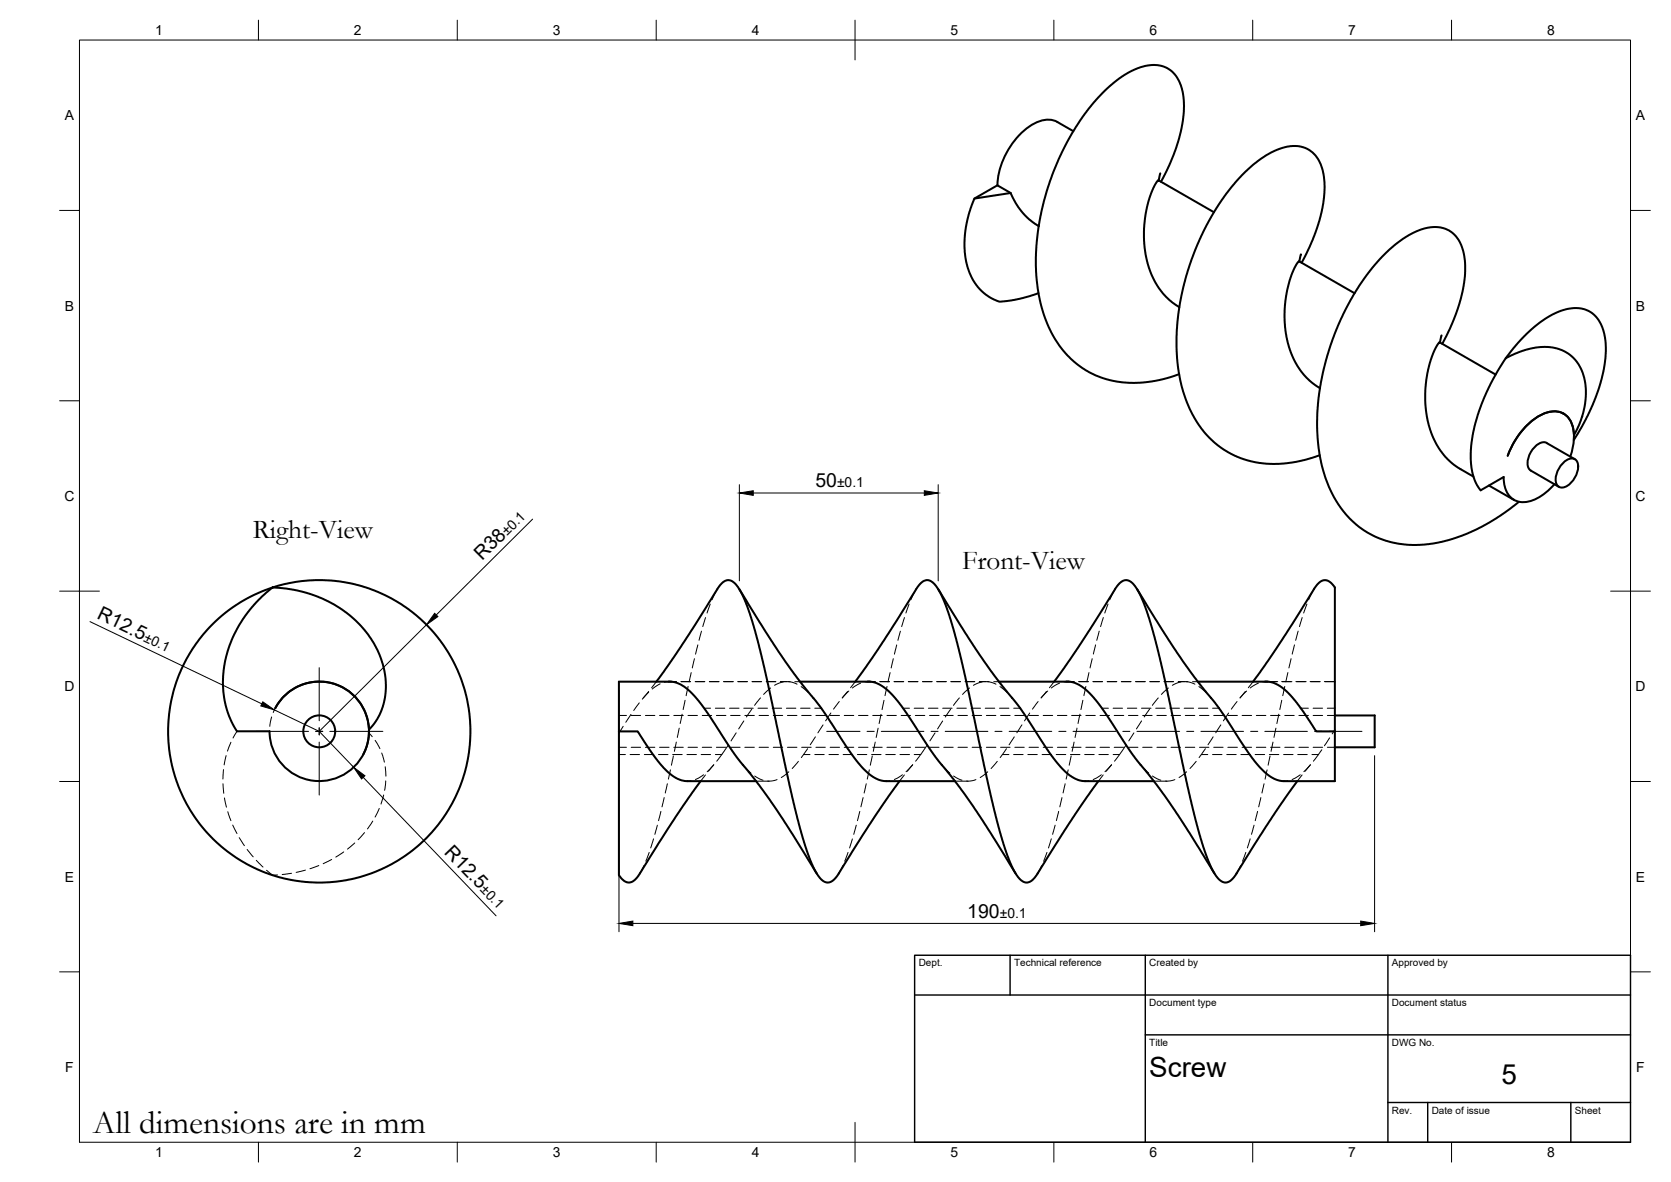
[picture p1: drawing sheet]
<svg xmlns="http://www.w3.org/2000/svg" width="420mm" height="297mm" viewBox="0 0 420 297" stroke-linecap="round" stroke-linejoin="round" font-family="sans-serif">
<!-- layer: Hidden -->
<g fill="none" stroke="#000" stroke-width=".25">
<path d="M176.4 158.6l-.6 2.3M177.4 155.2l-.7 2.3M178.6 151.8l-.8 2.3M180.1 148.6l-1.1 2.1M226.4 158.6l-.6 2.3M227.4 155.2l-.7 2.3M228.6 151.8l-.8 2.3M230.1 148.6l-1.1 2.1M276.4 158.6l-.6 2.3M277.4 155.2l-.7 2.3M278.6 151.8l-.8 2.3M280.1 148.6l-1.1 2.1"/>
<path d="M326.4 158.6l-.6 2.3M327.4 155.2l-.7 2.3M328.6 151.8l-.8 2.3M330.1 148.6l-1 2.1M69.2 178l-.5 1.1M155.6 179.8h1.9M158.7 179.5l-1.3 2M158.7 179.8h2.4M160.7 176.6l-1.4 1.9M162.3 179.8h2.4M163.1 174l-1.6 1.7M163.1 173.8l-1.3 1.6"/>
<path d="M165 171.3l-1.1 1.5M165.8 179.8h2.4M166 171.9l-2 1.3M168 171.3l-.9 .2M168.4 171.3h1.7M169.4 179.8h2.4M171.2 171.3h2.5M171.5 179.5l-.5 2.3M172.3 176l-.5 2.3M173 179.8h2.4M173 172.5l-.5 2.3M173.8 169l-.5 2.3"/>
<path d="M174.6 165.5l-.5 2.4M174.8 171.3h2.4M175.5 162.1l-.6 2.3M176.6 179.8h2.3M177.1 178h1.6M178.4 171.3h2.4M179.9 178h2.3M180.1 179.8h2.4M181.9 171.3h2.5M183.4 178h2.4M183.7 179.8h2.4M185.5 171.3h2.4"/>
<path d="M187 178h2.4M187.3 179.8h2.4M189 178.2l-1.3 2M189.1 171.3h2.4M190.6 178h2.4M190.9 179.8h2.3M191.2 175.4l-1.5 1.9M192.7 171.3h2.4M193.8 172.9l-1.8 1.6M194.2 178h2.3M194.4 179.8h2.4M196.2 171.3h2.5"/>
<path d="M197 171.4l-2.2 .8M197.7 178h2.4M198 179.8h2.4M198.1 171.3l1.2 .2 1.1 .4M199.9 171.3h1.3M201.3 178h2.4M201.4 172.5l1.9 1.6M201.6 179.8h2.4M204.1 174.9l.4 .5M204.9 178h1.6M205.1 179.8h2.4M208.7 179.8h2.4"/>
<path d="M208.9 179.2l-1.3 2M211 176.3l-1.4 1.9M212.3 179.8h2.4M213.4 173.7l-1.6 1.7 1.3-1.6M215.1 171.3l-1.2 1.5M215.9 179.8h2.3M216.4 171.7l-2.1 1.2M218 171.3l-.5 .1M218.4 171.3h1.7M219.4 179.8h2.4M221.2 171.3h2.5M221.5 179.5l-.5 2.3"/>
<path d="M222.3 176l-.5 2.3M223 179.8h2.4M223 172.5l-.5 2.3M223.8 169l-.5 2.4M224.6 165.5l-.5 2.4M224.8 171.3h2.4M225.5 162.1l-.6 2.3M226.6 179.8h2.4M227.1 178h1.6M228.4 171.3h2.4M229.9 178h2.4M230.1 179.8h2.4"/>
<path d="M231.9 171.3h2.5M233.4 178h2.4M233.7 179.8h2.4M235.5 171.3h2.5M237 178h2.4M237.3 179.8h2.4M239 178.2l-1.3 2M239.1 171.3h2.4M240.6 178h2.4M240.9 179.8h2.3M241.2 175.4l-1.5 1.9M242.7 171.3h2.4"/>
<path d="M243.8 172.9l-1.8 1.6M244.2 178h2.3M244.4 179.8h2.4M246.2 171.3h2.5M247 171.4l-2.2 .8M247.7 178h2.4M248 179.8h2.4M248.2 171.3l1.1 .2 1.1 .4M249.9 171.3h1.3M251.3 178h2.4M251.4 172.5l1.9 1.6M251.6 179.8h2.4"/>
<path d="M254.1 174.9l.4 .5M254.9 178h1.6M255.2 179.8h2.3M258.7 179.8h2.4M258.9 179.2l-1.3 2M261 176.3l-1.4 1.9M262.3 179.8h2.4M263.1 173.8l-1.3 1.6M263.4 173.7l-1.6 1.7M265 171.3l-1.1 1.5M265.9 179.8h2.4M266.4 171.7l-2 1.2"/>
<path d="M268 171.3l-.5 .1M268.4 171.3h1.7M269.5 179.8h2.3M271.2 171.3h2.5M271.5 179.5l-.4 2.3M272.3 176l-.5 2.3M273 172.5l-.5 2.3M273 179.8h2.4M273.8 169l-.5 2.3M274.6 165.5l-.5 2.4M274.8 171.3h2.4M275.5 162.1l-.6 2.3"/>
<path d="M276.6 179.8h2.4M277.1 178h1.6M278.4 171.3h2.4M279.9 178h2.4M280.2 179.8h2.4M281.9 171.3h2.5M283.5 178h2.3M283.7 179.8h2.4M285.5 171.3h2.5M287 178h2.4M287.3 179.8h2.4M289.1 178.2l-1.4 2"/>
<path d="M289.1 171.3h2.4M290.6 178h2.4M290.9 179.8h2.4M291.2 175.4l-1.4 1.9M292.7 171.3h2.4M293.8 172.9l-1.8 1.6M294.2 178h2.4M294.4 179.8h2.4M296.2 171.3h2.5M297 171.4l-2.2 .8M297.8 178h2.3M298 179.8h2.4"/>
<path d="M298.2 171.3l1.1 .2 1.1 .4M299.9 171.3h1.3M301.3 178h2.4M301.5 172.5l1.8 1.6M301.6 179.8h2.4M304.1 174.9l.4 .5M304.9 178h1.6M305.2 179.8h2.4M308.7 179.8h2.4M308.9 179.2l-1.3 2M311 176.3l-1.4 1.9M312.3 179.8h2.4"/>
<path d="M313.4 173.7l-1.6 1.7 1.3-1.6M315.1 171.3l-1.2 1.5M315.9 179.8h2.4M316.4 171.7l-2.1 1.2M318.1 171.3l-.6 .1M318.4 171.3h2.9M319.5 179.8h2.3M321.5 179.5l-.4 2.3M322.3 171.3h2.5M322.3 176l-.5 2.3M323 172.5l-.5 2.3M323 179.8h2.4"/>
<path d="M323.8 169l-.5 2.3M324.6 165.5l-.5 2.4M325.5 162.1l-.6 2.3M325.8 171.3h2.6M326.6 179.8h2.4M327.1 178h1.9M329.4 171.3h2.6M330.2 178h2.3M330.2 179.8h2.4M333 171.3h2.6M333.7 178h1.9M333.8 179.8h1.8"/>
<path d="M56.1 197l.2 2.4M56.2 193.4l-.2 2.4M56.9 189.9l-.5 2.3M58.1 186.5l-.9 2.3M59.6 183.8l-1 1.7M67.8 183.7v.1M68.3 180.2l-.5 2.3M92.8 184.2l.8 .9M94.3 186.1l1.2 2M96 189.2l.6 2.3M96.5 199.8l-.7 2.3M96.9 192.7l.1 2.4"/>
<path d="M97 196.2l-.3 2.4M155.6 189.6h1.6M155.6 187.8h1.9M156.7 182.5l-1.1 1.7M158.4 189.6h2.4M158.7 187.8h2.4M162 189.6h2.4M162.3 187.8h2.4M165.6 189.6h2.4M165.8 187.8h2.4M167.8 197l-.5 2.3M168.6 193.5l-.5 2.3"/>
<path d="M169.1 189.6h2.4M169.3 190l-.5 2.3M169.4 187.8h2.4M170.1 186.5l-.5 2.3M170.8 183l-.5 2.3M172.7 189.6h2.4M173 187.8h2.4M173.7 196.2l-.9 .1M176.3 189.6h2.4M176.6 187.8h2.3M176.9 194.7l-2 1.2M177.4 194.7l-1.2 1.6"/>
<path d="M179.5 192.2l-1.7 1.7M179.5 192.2l-1.4 1.6M179.9 189.6h1.6M180.1 187.8h2.4M181.5 189.6l-1.3 1.7M183.2 187.2l-1.7 2.4M183.7 187.8h2.4M185.1 184.2l-1.3 2M186.8 192.2l2 2.1M187 181.2l-1.3 2M187.3 187.8h2.4M189.8 195l2.1 1.1"/>
<path d="M190.1 196.3h3.3M190.9 187.8h2.3M194.4 187.8h2.4M195.4 195.9l-1.3 .4h-1.1M198 187.8h2.4M198.4 194l-2 1.4M200.7 191.3l-1.5 1.8M201.6 187.8h2.4M202 189.6h1.7M203.1 188.2l-1.6 2.2M204.9 189.6h2.3M205 185.2l-1.3 2"/>
<path d="M205.1 187.8h2.4M206.9 182.2l-1.2 2M208.4 189.6h2.4M208.7 187.8h2.4M212 189.6h2.4M212.3 187.8h2.4M215.6 189.6h2.4M215.9 187.8h2.3M217.8 197l-.5 2.3M218.6 193.5l-.5 2.3M219.2 189.6h2.3M219.3 190l-.5 2.3"/>
<path d="M219.4 187.8h2.4M220.1 186.5l-.5 2.3M220.8 183l-.5 2.3M222.7 189.6h2.4M223 187.8h2.4M223.7 196.2l-.9 .1M226.3 189.6h2.4M226.6 187.8h2.4M226.9 194.7l-2 1.2M227.4 194.7l-1.2 1.6M229.5 192.2l-1.7 1.7M229.5 192.2l-1.4 1.6"/>
<path d="M229.9 189.6h1.6M230.1 187.8h2.4M231.5 189.6l-1.3 1.7M233.2 187.2l-1.7 2.4M233.7 187.8h2.4M235.1 184.2l-1.3 2M236.8 192.2l2 2.1M237 181.2l-1.3 2M237.3 187.8h2.4M239.8 195l2.1 1.1M240.1 196.3h3.3M240.9 187.8h2.3"/>
<path d="M244.4 187.8h2.4M245.4 195.9l-1.3 .4h-1M248 187.8h2.4M248.3 194l-1.8 1.4M250.8 191.3l-1.6 1.8M251.6 187.8h2.4M252.1 189.6h1.6M253.1 188.2l-1.6 2.2M254.9 189.6h2.4M255 185.2l-1.3 2M255.2 187.8h2.3M257 182.2l-1.3 2"/>
<path d="M258.4 189.6h2.4M258.7 187.8h2.4M262 189.6h2.4M262.3 187.8h2.4M265.6 189.6h2.4M265.9 187.8h2.4M267.8 197l-.5 2.3M268.6 193.5l-.5 2.3M269.2 189.6h2.3M269.3 190l-.5 2.3M269.5 187.8h2.3M270.1 186.5l-.5 2.3"/>
<path d="M270.8 183l-.5 2.3M272.7 189.6h2.4M273 187.8h2.4M273.7 196.2l-.9 .1M276.3 189.6h2.4M276.6 187.8h2.4M276.9 194.7l-2 1.2M277.4 194.7l-1.2 1.6M279.5 192.2l-1.7 1.7M279.5 192.2l-1.4 1.6M279.9 189.6h1.6M280.2 187.8h2.4"/>
<path d="M281.5 189.6l-1.3 1.7M283.2 187.2l-1.7 2.4M283.7 187.8h2.4M285.1 184.2l-1.3 2M286.8 192.2l2 2.1M287 181.2l-1.3 2M287.3 187.8h2.4M289.8 195l2.1 1.1M290.1 196.3h3.3M290.9 187.8h2.4M294.4 187.8h2.4M295.4 195.9l-1.3 .4h-1"/>
<path d="M298 187.8h2.4M298.4 194l-1.9 1.4M300.8 191.3l-1.6 1.8M301.6 187.8h2.4M302.1 189.6l-.6 .8M302.1 189.6h1.6M303.1 188.2l-1 1.4M304.9 189.6h2.4M305 185.2l-1.3 2M305.2 187.8h2.4M307 182.2l-1.3 2M308.5 189.6h2.3"/>
<path d="M308.7 187.8h2.4M312 189.6h2.4M312.3 187.8h2.4M315.6 189.6h2.4M315.9 187.8h2.4M317.8 197l-.5 2.3M318.6 193.5l-.5 2.3M319.2 189.6h2.3M319.3 190l-.4 2.3M319.5 187.8h2.3M320.1 186.5l-.5 2.3M320.8 183l-.5 2.3"/>
<path d="M322.7 189.6h2.4M323 187.8h2.4M323.7 196.2l-.8 .1M326.3 189.6h2.4M326.6 187.8h2.4M326.9 194.7l-2 1.2M327.4 194.7l-1.2 1.6M329.5 192.2l-1.6 1.7M329.5 192.2l-1.4 1.6M329.9 189.6h1.6M330.2 187.8h2.4M331.5 189.6l-1.3 1.7"/>
<path d="M332.4 188.4l-.9 1.2M333.8 187.8h1.8M334.3 185.4l-1.3 2M335.6 183.4l-.6 1M56.4 200.5l.5 2.3M57.3 204l.8 2.2M58.5 207.3l1.1 2.2M60.2 210.5l1.2 2M62.1 213.5l1.5 1.8M64.5 216.2l1.6 1.7M67 218.7l.3 .2a2.26 2.26 0 0 0 2.1 1h.4M73.3 219.5l-2.3 .3"/>
<path d="M76.8 218.7l-2.3 .5M80.2 217.5l-2.3 .8M83.4 216l-2.1 1.1M86.4 214.1l-2 1.3M89.2 211.8l-1.8 1.6M91.7 209.2l-1.7 1.8M93.7 206.3l-1.3 2M95.4 203.2l-1.1 2.1M161.9 217.5l-1 2M163.2 214.2l-.8 2.2M164.3 210.8l-.7 2.3M165.3 207.4l-.6 2.3"/>
<path d="M166.2 203.9l-.6 2.3M167 200.4l-.5 2.4M211.9 217.5l-1 2M213.2 214.2l-.8 2.2M214.3 210.8l-.7 2.3M215.3 207.4l-.6 2.3M216.2 203.9l-.6 2.3M217 200.4l-.5 2.4M261.9 217.5l-1 2M263.2 214.2l-.8 2.2M264.4 210.8l-.8 2.3M265.3 207.4l-.6 2.3"/>
<path d="M266.2 203.9l-.6 2.3M267 200.4l-.5 2.4M311.9 217.5l-1 2M313.2 214.2l-.8 2.2M314.3 210.8l-.7 2.3M315.3 207.4l-.6 2.3M316.2 203.9l-.6 2.3M317 200.4l-.5 2.4"/>
</g>
<!-- layer: Visible -->
<g fill="none" stroke="#000" stroke-width=".51">
<path d="M265.9 30.7l4 2.3M265.9 30.7a6.6 6.6 0 0 0-6.9 .9 19.7 19.7 0 0 0-8.2 15M250.8 46.6l3.3 1.9M250.8 46.6l-5.8 3.3M261.2 56.8l-2.3-1.5-1.6-1.6-1.8-2.5-1.4-2.7-9.1 1.4-1.2 3.3-.9 3.7-.4 3.9 .2 3.9 .7 2.7 1.2 2.9 1.7 2.4 1.4 1.2 1.2 .8a5.6 5.6 0 0 0 5.1 .8l3.1-.6 4-1.2M261.2 56.8h.1M291.3 45.3l13.9 8M291.7 43.6l-.4 1.7-.2 .1-.6 .9-1 2.2-1.1 3.7-.7 5.2 .1 4.9 .3 2.1 .8 2.9 1.7 3.8 2.5 3.4 1.8 1.6 1.6 1.1M291.9 45.7l2.4-4.8 2.2-6.3 1-4.5 .2-4.7-.3-2-.5-1.9-.5-1.2-1.1-1.7-1-1-1.7-.9-1.6-.3-1.5-.1-2.6 .6-3 1.3-2.6 1.6-2.9 2.5-2.8 2.8-2.3 2.8-2.7 4-2.2 3.7-2.2 4.4-1.6 3.9-1.4 4.1-1.2 4.5-.9 5-.5 4.2-.1 5.2 .1 3.3 .5 3.5 .8 3.7 1.1 3.1 1.3 2.9 2 3.4 1.5 1.9 2.3 2.2 2.1 1.6 2.4 1.4 2.7 1.1 3.4 .9 3.3 .3 3.4-.1 2.9-.4 3.2-.7 3-1M326.6 65.7l14 8M327.1 63.9l-.4 1.8-.8 .9-1 2-1.3 4.5-.6 4.9 .2 4.9 .4 2.5 .8 2.6 1.8 4 2.3 2.9 1.8 1.6 1.6 1M327.3 66l2.7-5.6 1.8-5.2 1-5 .2-4.7-.2-1.5-.5-2.2-.8-1.6-.8-1.2-1.2-1.1-1.4-.7-1.9-.5h-1.7l-2.9 .7-2.2 1-2.7 1.7-3.4 2.9-2.8 2.9-2.6 3.4-2.5 3.8-2 3.5-2.2 4.5-1.5 3.9-1.4 4.1-1.3 5.3-.7 4.6-.4 3.8-.1 4.5 .2 3.6 .7 4.5 .8 2.9 .9 2.8 1.4 2.9 1.7 2.9 1.5 1.9 2.5 2.5 2 1.6 3 1.6 2.2 .9 3.1 .8 2.9 .4h2.8l3.5-.4 3.6-.7 3.2-1.1"/>
<path d="M362 86l14.1 8.1M362.5 84.3l-.4 1.8-.4 .2-.6 1-1.3 3-1.2 5-.2 5.4 .6 5.2 .6 2.2 1 2.3 1.2 2.3 1.3 1.8 2.5 2.3 4.9 3M362.6 86.4l2.7-5.5 1.7-4.6 1.2-5.3 .2-4.9-.4-2.6-.5-1.6-1.4-2.5-1.1-1-1.6-.9-1.4-.4h-1.8l-2.9 .6-3.1 1.4-3.7 2.6-3.7 3.6-3.2 3.9-3.4 5.1-2.4 4.6-2.2 5-1.9 5.6-1.5 6.2-.7 4.6-.3 5.3 .2 5.2 .6 4.6 1.2 4.6 1.7 3.9 1.5 2.6 1.9 2.7 2.7 2.7 2 1.4 2.8 1.6 2.6 1 3.1 .7 3 .3 3.7-.1 3.5-.5 3.5-.9 3.2-1.1 3.9-1.8 2.9-1.6 3.4-2.2 3.3-2.6M378.6 90l2.5-1.2 2.7-.9 2.5-.6 2.2-.1 2.2 .2 2.1 .6 1.8 1.1 1.6 1.4 1.2 1.9 .7 1.9 .6 2.4 .1 2.5-.3 2.7-.6 2.6-.8 2.1-1.3 2.8M378.6 90l3-3.7 3.4-3.5 3.5-2.6 2.9-1.7 2.8-.9 2.7-.2 2.3 .6 1.1 .7 1.2 1.1 1.4 2.4 .7 3.2 .2 3.4-.5 4-1.2 4.7-1.6 4.1-2.3 4.8-2.5 4.2M378.6 90l-3.1 5.2-3 6.3-1.7 5.6-.8 4.2-.2 2.5 .1 2.9 .4 2.5 .8 2.2 1.2 1.8 5.8-3.3a5.9 5.9 0 0 0 3.4 6.1 7.8 7.8 0 0 0 6.8-1.9l2.6-2.4M392.8 103.8l.3 .2M392.9 116.5a2.54 2.54 0 0 1 3.3-1 3.8 3.8 0 0 1-.2 4.5l-.4 .7a3.5 3.5 0 0 1-3.4 1.7 2.55 2.55 0 0 1-.8-3.3l.6-1.4zM395.8 109.3a5.5 5.5 0 0 0-4-5.8 9.5 9.5 0 0 0-7.7 3.2l-1.7 1.9-1.5 2.2-1.8 3.7a17.8 17.8 0 0 1 9.8-10.8 4.9 4.9 0 0 1 6.8 4.6 14 14 0 0 1-.9 6.4M396 115.4l-7.1-4.1a2.72 2.72 0 0 0-3.1 1.1 5.4 5.4 0 0 0-1.5 5.1l.6 .8 7.1 4.1M397.8 104.7h.1M374.4 122l6.3 3.6"/>
<path d="M68.5 147.6l3.4 .3 3.7 .7 3.5 1 3.4 1.5 3.3 2 2.2 1.6 2.5 2.3 2.1 2.6 1.6 2.4 1.4 3.1 .9 2.8 .5 3.5-.1 3.5-.6 2.7-1.4 3-1.4 2a2.04 2.04 0 0 0-.8 2.2l-.4 2.6-1 2.2M68.5 147.6l-2.7 2.3-2.4 2.6-2.3 3-1.6 2.8-1.5 3.2-1.1 3.3-.5 2.5-.4 3.8 .4 4.5 .7 2.9 1.2 2.9 1.3 2.4h8.2a12.5 12.5 0 0 0 16.9 11.7 12.5 12.5 0 0 0 5-19.9 12.5 12.5 0 0 0-20.5 2.4 12.5 12.5 0 0 1 13.9-6.4 12.5 12.5 0 0 1 9.7 11.7M185.9 148.1l6.6 10.6 4.9 7.4 3.1 4.4 6.1 7.6 8.2 12.3 1.9 2.4 1.4 1.4 2.2 1.5 2 .6h17.8M235.9 148.1l6.9 11.1 4.6 6.9 3.8 5.2 5.4 6.8 7.7 11.6 2.4 3.1 1.4 1.4 2.2 1.5 2 .6h17.8M285.9 148.1l6.3 10.2 5.5 8.2 3.8 5.2 5.1 6.4 8.3 12.5 1.8 2.2 2.3 2.1 1.7 .9 1.6 .5h13.3v-12.5M165 171.3l6.3-8.9 9.8-15.4 1.3-1 .6-.2 .9 .2 1.4 1.2 1.3 2.2 1.3 3.1 1.4 4 2.9 11.5 6.3 29.2 2.6 10.8 1.3 4.5 1.8 4.7 1.2 2.4 1.4 1.7 .9 .4h.8l.8-.3 .9-.9 10-15.7 6-8.5M168 171.3l1.9 .2 2.1 1 1.5 1.2 2.3 2.6 2.4 3.3 6.5 10 6.2 7.7 3.9 5.4 4.5 7 6.1 9.8M168.8 171.3h-13.2v12.5M201.2 171.3h17.6M215.1 171.3l7.1-10.3 8.7-13.8 1.4-1.2 .7-.2 .9 .2 1.3 1.1 1.3 2 1.3 2.9 1.3 4.1 3 11.2 5.9 27.7 3 12.5 1.6 5.5 1.3 3.6 1.4 2.8 1.4 1.8 .9 .5 .8 .1 1-.5 .7-.7 9.6-15.1 6.5-9.2M218 171.3l1.7 .2 2.1 .9 1.7 1.4 2.6 2.8 8.6 12.9 5.9 7.4 4.2 5.8 10.6 16.8M251.2 171.3h17.6"/>
<path d="M265 171.3l6-8.5 9.8-15.5 1.5-1.3 .8-.2 .9 .2 1 .8 1.3 2 1.4 3.1 1.3 3.8 3.3 12.6 6.3 29.1 2.6 10.8 1.3 4.4 1.7 4.6 1.3 2.5 1.3 1.5 .9 .5h.8l.9-.4 .8-.8 9.8-15.3 6.2-8.9M268 171.3l2.2 .3 1.9 1 2.2 1.9 1.6 2 2.5 3.4 6.2 9.5 5.7 7.1 3.9 5.4 4.9 7.4 6.3 10.2M301.2 171.3h17.6M315.1 171.3l5.7-8.1 10.4-16.3 .9-.8 1.1-.3 1 .3 1 .9a1.75 1.75 0 0 1 .4 1.9v34.9M318.1 171.3l1.5 .1 1.4 .5 2.6 1.9 3.1 3.7 4.2 6.3h4.7M335.6 179.8h10.1v8h-10.1M176.2 196.3l-6.2 8.9-9.8 15.3-1 1-1 .3-1.2-.4-.9-.9a1.87 1.87 0 0 1-.5-1.8v-34.9h4.7l3.1 4.8 2.6 3.4 2.5 2.5 2.5 1.5 1.6 .3h17.5"/>
<circle cx="80.3" cy="183.8" r="38"/>
<circle cx="80.3" cy="183.8" r="4"/>
</g>
<!-- layer: BORDER -->
<g fill="none" stroke="#000" stroke-width=".25">
<path d="M20 10.1h390v276.9h-390zM65 5.1v5M115 5.1v5M165 5.1v5M215 5.1v10M265 5.1v5M315 5.1v5M365 5.1v5M15 52.9h5M410 52.9h5M15 100.7h5M410 100.7h5"/>
<path d="M15 148.6h10M405 148.6h10M15 196.4h5M410 196.4h5M15 244.2h5M410 244.2h5M65 287v5M115 287v5M165 287v5M215 282.1v9.9M265 287v5M315 287v5"/>
<path d="M365 287v5"/>
</g>
<!-- layer: TITLEBLOCK -->
<path d="M230 240.1h180v46.9h-180zM230 250h180M254 240.1v9.9M288 240.1v46.9M349 240.1v46.9M288 260.1h122M349 277.1h61M359 277.1v9.9M395 277.1v9.9" fill="none" stroke="#000" stroke-width=".36"/>
<!-- layer: Smart Centers -->
<g fill="none" stroke="#000" stroke-width=".25">
<path d="M80.3 167.8v13.3M64.3 183.8h13.3M79.4 183.8h1.8M80.3 182.9v1.8M80.3 186.5v13.3M82.9 183.8h13.4M207.9 183.8h8.3M218 183.8h1.8M221.6 183.8h10.7M234.1 183.8h1.8M237.7 183.8h10.7M250.2 183.8h1.7"/>
<path d="M253.7 183.8h10.8M266.2 183.8h1.8M269.8 183.8h10.7M282.3 183.8h1.8M285.9 183.8h10.7M298.4 183.8h1.8M302 183.8h10.7M314.5 183.8h1.8M318 183.8h10.7M330.5 183.8h1.8M334.1 183.8h8.4"/>
</g>
<!-- layer: FD_Dimensions -->
<path d="M133.9 130.5l-24.2 24M185.9 121.8v24.2M189.4 123.9h43M235.9 121.8v24.2M22.6 156.2l43.2 20.7M107.2 157l-26.9 26.8M69 178.4l11.3 5.4M155.6 173.4v60.8M80.3 183.8l8.6 9M91.3 195.4l33.4 34.8M345.6 189.9v44.3M159.1 232.1h183" fill="none" stroke="#000" stroke-width=".25"/>
<path d="M185.9 123.9l3.5-.6v1.2zM232.4 123.3l3.5 .6-3.5 .6zM109.3 154.1l.8 .8-2.9 2.1zM66.1 176.4l2.9 2-3.4-1zM88.9 192.8l2.9 2.2-.9 .8zM155.6 232.1l3.5-.6v1.1zM342.1 231.5l3.5 .6-3.5 .5z" fill="#000" stroke="#000" stroke-width=".25"/>
<text font-size="8.4" x="23.4" y="284.8">All dimensions are in mm</text>
<g font-size="7">
<text x="289" y="270.6">Screw</text>
<text x="377.5" y="272.3">5</text>
</g>
<g font-size="6.9">
<text x="63.6" y="135.3">Right-View</text>
<text x="241.9" y="143.1">Front-View</text>
</g>
<g font-size="4.9">
<text x="205" y="122.4">50</text>
<text x="121.2" y="141" transform="rotate(-45 121.2 141)">R38</text>
<text x="24.2" y="155.3" transform="rotate(26 24.2 155.3)">R12.5</text>
<text x="111.5" y="214.3" transform="rotate(46 111.5 214.3)">R12.5</text>
<text x="243.2" y="230.6">190</text>
</g>
<g font-size="3.5">
<text x="39" y="8.8">1</text>
<text x="89" y="8.8">2</text>
<text x="139" y="8.8">3</text>
<text x="189" y="8.8">4</text>
<text x="239" y="8.8">5</text>
<text x="289" y="8.8">6</text>
<text x="339" y="8.8">7</text>
<text x="389" y="8.8">8</text>
<text x="16.3" y="30.2">A</text>
<text x="411.3" y="30.2">A</text>
<text x="16.3" y="78">B</text>
<text x="411.3" y="78">B</text>
<text x="16.2" y="125.9">C</text>
<text x="210.5" y="122.4">±0.1</text>
<text x="411.2" y="125.9">C</text>
<text x="127.6" y="134.7" transform="rotate(-45 127.6 134.7)">±0.1</text>
<text x="35.9" y="161" transform="rotate(26 35.9 161)">±0.1</text>
<text x="16.2" y="173.7">D</text>
<text x="411.2" y="173.7">D</text>
<text x="16.3" y="221.6">E</text>
<text x="411.3" y="221.6">E</text>
<text x="120.6" y="223.7" transform="rotate(46 120.6 223.7)">±0.1</text>
<text x="251.4" y="230.6">±0.1</text>
<text x="16.4" y="269.4">F</text>
<text x="411.4" y="269.4">F</text>
<text x="39" y="290.8">1</text>
<text x="89" y="290.8">2</text>
<text x="139" y="290.8">3</text>
<text x="189" y="290.8">4</text>
<text x="239" y="290.8">5</text>
<text x="289" y="290.8">6</text>
<text x="339" y="290.8">7</text>
<text x="389" y="290.8">8</text>
</g>
<g font-size="2.5">
<text x="231" y="242.9">Dept.</text>
<text x="255" y="242.9">Technical reference</text>
<text x="289" y="242.9">Created by</text>
<text x="350" y="242.9">Approved by</text>
<text x="289" y="252.8">Document type</text>
<text x="350" y="252.8">Document status</text>
<text x="289" y="262.9">Title</text>
<text x="350" y="262.9">DWG No.</text>
<text x="350" y="279.9">Rev.</text>
<text x="360" y="279.9">Date of issue</text>
<text x="396" y="279.9">Sheet</text>
</g>
</svg>
